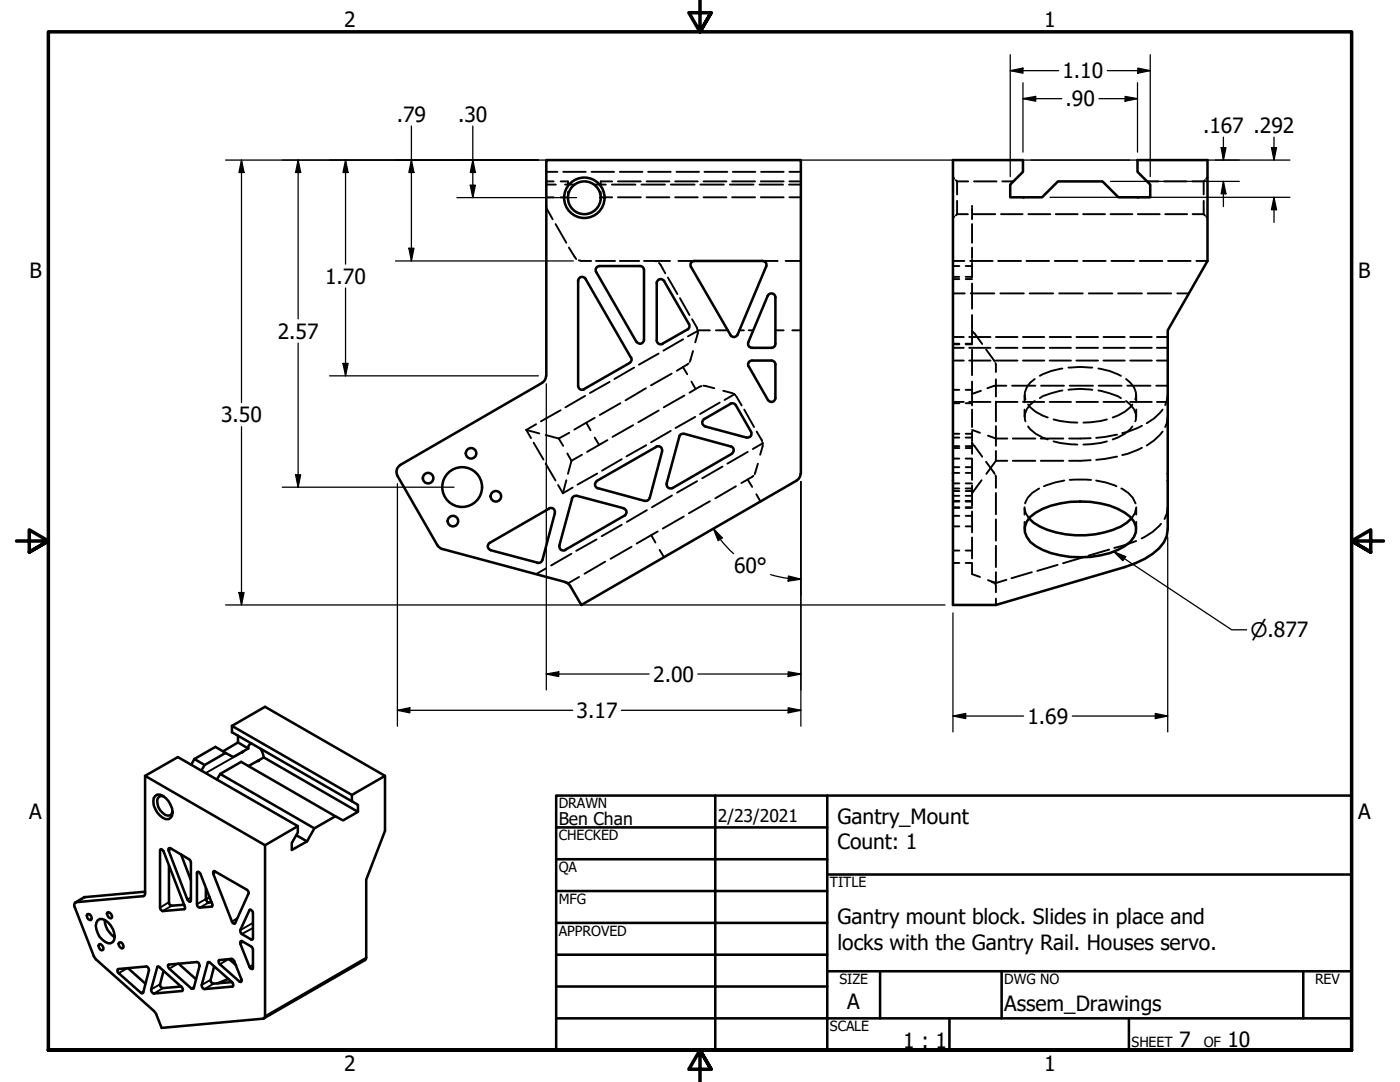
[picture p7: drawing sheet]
<svg xmlns="http://www.w3.org/2000/svg" width="279mm" height="216mm" viewBox="0 0 279 216" stroke-linecap="round" stroke-linejoin="round" font-family="sans-serif">
<!-- layer: Hidden (ANSI) -->
<g fill="none" stroke="#000" stroke-width=".38">
<path d="M109 36.2h1.5M109 36.8h1.9M109 34.3h2.3M109 39.4h1.5M111.9 36.2h1.4v1M112.4 34.3h4.5M112.8 36.8h1.9M113.3 38.3v1.1h-1.4M118 34.3h4.6M118.6 36.8h2.3M119.9 38.3v1.1h2.3M122.1 36.8h4.7"/>
<path d="M122.2 36.2h-2.3v1M123.3 36.2h4.6M123.3 39.4h4.6M123.7 34.3h4.5M128 36.8h4.7M129 36.2h4.6M129 39.4h4.6M129.3 34.3h4.6M133.9 36.8h4.7M134.7 36.2h4.6M134.7 39.4h4.6M135 34.3h4.5"/>
<path d="M139.8 36.8h4.7M140.4 36.2h4.6M140.4 39.4h4.6M140.6 34.3h4.6M145.7 36.8h4.7M146.1 36.2h4.6M146.1 39.4h4.6M146.2 34.3h4.5M151.6 36.8h4.7M151.8 36.2h4.6M151.8 39.4h4.6M151.9 34.3h4.5"/>
<path d="M157.5 36.8h2.3M157.5 36.2h2.3M157.5 34.3h2.3M157.5 39.4h2.3M190.2 35.4l.2 .2M190.8 35.9l.2 .3M191 36.2h2.2M191 36.2v2.6M194.4 36.2h4.5M200 36.2h2.2M228.9 36.2h2.3M232.3 36.2h4.5"/>
<path d="M237.9 36.2h2.3M240.2 36.2v2.6M240.5 35.9l-.3 .3M241 35.4l-.3 .2M109 41.1v.2M109.1 41.6l1.2 2.2M110.9 44.7l2.1 3.8M113.5 49.4l1.5 2.3M115.5 51.9l.5 .2h2M118.9 52.1h3.8M123.7 52.1h3.9M128.5 52.1h5.2"/>
<path d="M130.5 52.1h.5M131.5 52.5l1.3 2M133.3 55.4l1.9 3.3M135.4 52.1h3.2M135.7 59.5l1.9 3.4M152.1 52.1h3.1M156.8 52.1h3M190.2 52.1h2.3M190.2 53.1h1.3M190.2 58.5h2.3M190.2 55.7h1.3M190.2 55.2h1.3"/>
<path d="M190.4 43.2l-.2 .3M191 40.1v2.6M191 42.7l-.2 .3M191 42.7h2.2M192.7 53.1h1.3M192.7 55.7h1.3M192.7 55.2h1.3M193.6 52.1h4.5M193.7 58.5h4.7M194 51.8v.5M194 41.1v.2M194 41.6v2.2"/>
<path d="M194 44.7v3.8M194 49.4v2.1M194 52.6v2.8M194 56.6v5M194.2 42.7h4.4M199.2 52.1h4.6M199.6 58.5h4.7M199.8 42.7h4.3M204.9 52.1h4.5M205.2 42.7h4.4M205.5 58.5h4.7M210.5 52.1h4.5"/>
<path d="M210.7 42.7h4.4M211.4 58.5h4.7M216.2 52.1h4.5M216.2 42.7h4.3M217.3 58.5h4.7M221.6 42.7h4.4M221.8 52.1h4.5M223.1 58.5h4.8M227.1 42.7h4.4M227.5 52.1h4.5M229 58.5h4.7M232.5 42.7h4.4"/>
<path d="M233.1 52.1h4.5M234.9 58.5h2.4M238 42.7h2.2M238.8 52.1h2.2M240.2 40.1v2.6M240.2 42.7l.3 .3M240.7 43.2l.3 .3M116.8 79l-4 2.3M121.7 76.2l-4 2.2M126.6 73.3l-4 2.3M128.9 77.5l-4.1 2.4M131.4 70.5l-3.9 2.3"/>
<path d="M134 74.5l-4.1 2.4M136.3 73.2l.9 1.5M136.3 67.7l-3.9 2.3M136.6 78.9l-4.1 2.4M137.4 72.5l-2.3 1.5M138 76.1l.8 1.5M138.1 63.7l1 1.9M138.3 70l-.6 2.2M139.2 65.8l.1 .2M139.3 65.9h2.4M139.3 66v.2M139.3 66.4l-.6 1.9"/>
<path d="M139.3 66l-2 1.1M140 77l-2.4 1.4M140.4 77l2.2 .5M142.9 65.9h2.4M144.3 78l1.9 .5M146.4 78.5l.2 .2M146.6 78.7l.1 .1M146.6 78.7l-2 1.1M146.9 79l1.1 1.9M147.6 65.9h.9M149.4 65.9h.9M154.7 65.9h1.7"/>
<path d="M158.1 65.9h1.7M190.2 71.9h2.1M190.2 69.4h2.1M190.2 67.2h2.1M190.2 68.7h1.3M190.2 77.8h1.3M190.2 68.6h1.3M192.7 68.7h1.3M192.7 77.8h1.3M192.7 68.6h1.3M193.4 71.9h4.3M193.4 69.4h4.3"/>
<path d="M193.4 67.2h4.3M194 62.9v2.7M194 65.8v2.7M194 69.8v5.1M194 76.1v2.7M194 79v1.9M194 66l.2 .2M194.2 78.5l-.2 .2M194.3 66.4l1.7 2.2M195.8 78l-1.5 .5M196.8 69.7l1.7 2.4M198.5 77l-1.5 .5"/>
<path d="M198.6 77h2.3M198.7 72.5l.1 1.7M198.7 77l.1 .2M198.8 75.7v3.4M198.8 71.9h4.3M198.8 69.4h4.3M198.8 67.2h4.3M202 77h4.6M204.2 71.9h4.2M204.2 69.4h4.2M204.2 67.2h4.2M204.5 78.8v1.5"/>
<path d="M206.5 75.6a3.6 3.6 0 0 0-1.8 4.1M207.8 77h4.5M209.5 71.9h4.2M209.5 69.4h4.2M209.5 67.2h4.2M212 77.9a14.9 14.9 0 0 0-4.5 1.5M212 73.5a12.8 12.8 0 0 0-4.5 1.5M213.2 77.8a15 15 0 0 1 4.8 0M213.2 73.3l2.4-.1 2.4 .1M213.5 77h4.6M214.8 71.9h4.3M214.8 69.4h4.3"/>
<path d="M214.8 67.2h4.3M219.2 77.9a14.9 14.9 0 0 1 4.5 1.5M219.2 73.5a12.8 12.8 0 0 1 4.5 1.5M219.3 77h4.5M220.2 71.9h4.3M220.2 69.4h4.3M220.2 67.2h4.3M224.7 75.6a3.6 3.6 0 0 1 1.9 4.1M225 77h4.6M225.6 71.9h4.3M225.6 69.4h4.3M225.6 67.2h4.3"/>
<path d="M226.8 78.8v1.5M230.8 77h2.2M230.9 71.9h2.1M230.9 69.4h2.1M230.9 67.2h2.1M233 78.8l-.1 1.2-.4 .8M105 85.8l1 1.6M105 85.8l2.6 .7M106.5 88.3l2 3.4M107 84.6l-2 1.2M108.9 92.5l2 3.4M108.9 86.8l2.6 .7"/>
<path d="M111.4 96.8l.9 1.6M111.5 87.5l.9 1.5M111.9 81.9l-4 2.2M113 95.8l-.7 2.6M113.2 90.5l.8 1.4M113.6 86.4l-2.1 1.1M114 91.9l-.7 2.7M114.3 97.3l-2 1.1M116.1 90.7l-2.1 1.2M117 84.4l.9 1.5M118.7 83.4l-4.1 2.3M118.7 87.3l.9 1.5"/>
<path d="M119.2 94.5l-3.9 2.2M121.2 87.8l-4 2.4M123.8 80.5l-4.1 2.3M124.1 91.6l-4 2.3M126.4 84.8l-4.2 2.4M129 88.8l-4 2.3M131.4 81.9l-4 2.4M133.9 86l-4 2.3M134.1 98.9l-4 2.3M138.7 83.2l-3.9 2.2M139.1 96l-4 2.3M143.6 80.3l-3.9 2.3"/>
<path d="M144.2 93.1l-4.1 2.3M146.9 97l-4.2 2.4M148.5 81.7l2 3.5M149.2 90.2l-4 2.3M149.2 95.7l.9 1.5M150.4 94.9l-2.4 1.5M150.9 98.6l.9 1.5M151 86.1l1.1 1.9M151.3 92.5l-.7 2.1M152.1 88.3l.1 .2M152.2 88.5v.1M152.2 88.8l-.5 1.9"/>
<path d="M152.2 88.5l-2 1.1M190.2 93.2h1.3M190.2 80.2h2.1M190.2 99.9h1.3M190.2 89h1.3M190.2 87.3h1.3M190.2 80.5h1.3M190.2 98.9h1.3M190.2 97.5h1.3M190.2 86.6h1.3M190.2 96.5h1.3M190.2 94.4h1.3"/>
<path d="M190.2 98h1.3M190.2 91.5h1.3M190.2 89.4h1.3M192.7 93.2h1.3M192.7 99.9h1.3M192.7 89h1.3M192.7 87.3h1.3M192.7 80.5h1.3M192.7 98.9h1.3M192.7 97.5h1.3M192.7 86.6h1.3M192.7 96.5h1.3"/>
<path d="M192.7 94.4h1.3M192.7 98h1.3M192.7 91.5h1.3M192.7 89.4h1.3M193.4 80.2h4.3M194 81.7v3.5M194 86.1v1.9M194 88.3v2.3M194 91.6v4.2M194 96.8v4.2M194 88.5l.2 .1M194 85.8l1.6 .6"/>
<path d="M194.3 88.8l1.7 2.3M195.9 95.8l-1.9 2.6M196.8 92.1l1.7 2.5M197.2 86.9l1.6 .6h2.2M198.7 94.9l.1 2.4M198.8 80.1v4M198.8 85v4M198.8 90v1.9M198.8 98.4v4.2M198.8 91.9l-2 2.7M198.8 91.9h2.2M198.8 80.2h4.3"/>
<path d="M202.1 91.9h4.5M202.1 87.5h4.5M204.2 80.2h4.2M204.5 81.7v1.5M205.2 85.1a7.5 7.5 0 0 0 3.9 2.6M205.2 80.7a7.5 7.5 0 0 0 3.9 2.6M206.5 80a3.6 3.6 0 0 0-1.8 4.1M207.4 97.5a5.1 5.1 0 0 0-2.8 3M207.7 91.9h4.5M207.7 87.5h4.5M209.5 80.2h4.2M210.2 88.1l1.4 .3 3.4 .3"/>
<path d="M210.2 83.7l1.4 .3 3.4 .3M212.4 95.9l-1.8 .4-2.3 .7M213.5 95.8h4.2M214.8 80.2h4.3M217.7 91.8l-4.3 .1M217.7 87.4l-4.3 .1M218.8 95.9l1.9 .4 2.1 .7M220.2 80.2h4.3M220.9 88.1l-1.3 .3-3.4 .3M220.9 83.7l-1.3 .3-3.4 .3M222.9 86.7l-4.1 .7M222.9 91.1l-4.1 .7"/>
<path d="M223.8 97.5a5.4 5.4 0 0 1 2.8 3M224.7 80a3.6 3.6 0 0 1 1.9 4.1M225.6 80.2h4.3M226 85.1a7.5 7.5 0 0 1-3.9 2.6M226 80.7a7.5 7.5 0 0 1-3.9 2.6M226.8 81.7v1.5M227.9 85l-2.9 1.2-1 .2M227.9 89.3l-2.9 1.3-1 .2M230.9 80.2h2.1M232 81.7l-1.7 1.8-1.4 1M232 86.1l-1.7 1.8-1.4 1M233 83.2l-.1 1.3-.4 .7"/>
<path d="M109 113.4l-2 1.2M112.8 116.1l.3 .1M114 110.5l-4 2.3M115.6 115.1l-2.1 1.2h-.2M119.1 107.6l-4.1 2.3M120.8 112.1l-4.2 2.4M124.1 104.7l-4 2.3M126 109.1l-4.1 2.4M129.1 101.8l-4 2.3M130 106.8l.8 1.5M131.3 106l-4.2 2.5M131.6 109.7l.9 1.5"/>
<path d="M136.5 103.1l-4.2 2.4M141.7 100l-4.2 2.4M190.2 101.2h1.3M190.2 101.3h1.3M190.2 112.3h1.3M190.2 109.9h1.3M190.2 100.1h1.3M190.2 105h1.3M190.2 102.9h1.3M192.7 101.2h1.3M192.7 101.3h1.3M192.7 112.3h1.3"/>
<path d="M192.7 109.9h1.3M192.7 100.1h1.3M192.7 105h1.3M192.7 102.9h1.3M194 102v4.2M194 107.3v4.1M194 112.5v2.1l1.6 .5M197.2 115.8l1.6 .5M198.2 116.2l-.2-.1 .4 .2M198.5 116.3h.3M198.6 116.5l.2 1.7M198.8 103.6v4.3"/>
<path d="M198.8 108.9v4.3M198.8 114.2v2.1M198.8 119.4v1.3M200.9 115.7l-2.1 .6M204.5 101.5l.2 .9 .7 1M204.5 101.2v1.5M204.5 104.1v1.5M205.9 114.2l-4 1.2M211.1 112.7l-4.1 1.2M216.2 111.2l-4 1.2M221.4 109.7l-4.2 1.2M226.7 101.5l-.2 .9-.7 1"/>
<path d="M226.8 107.9l-4.4 1.4M226.8 101.2v1.5M226.8 104.1v1.5M231.7 104.5a10.9 10.9 0 0 1-3.9 2.9M233 101.2l-.1 1.3-.5 1.1"/>
</g>
<g fill="#000">
<circle cx="113.3" cy="39.4" r=".19"/>
<circle cx="119.9" cy="39.4" r=".19"/>
<circle cx="204.2" cy="39.4" r=".19"/>
<circle cx="227" cy="39.4" r=".19"/>
</g>
<!-- layer: Visible (ANSI) -->
<g fill="none" stroke="#000" stroke-width=".51">
<path d="M190.2 31.9h14v2.4l-2.6 2.5v2.6h6.4l3.1-3.2h8.9l3.2 3.2h6.4v-2.6l-2.6-2.5v-2.4h14v20.2l-8 13.8v39.7a6.1 6.1 0 0 1-2.9 4.9l-1.6 1-4 1.7-25.7 7.5h-8.6zM119.7 53.1a.79 .79 0 0 0-.7 1.2l8 13.9M119.7 53.1h8M127.7 53.1a.79 .79 0 0 1 .8 .8M128.5 53.8v14a.79 .79 0 0 1-.6 .8 .79 .79 0 0 1-.9-.4M131.1 56.5v11.4M132.5 56.1l5 8.5M132.5 56.1a.79 .79 0 0 0-.8-.4 .79 .79 0 0 0-.6 .8M137.9 53.3l7.9 13.5a.79 .79 0 0 0 .7 .4 .79 .79 0 0 0 .7-.4M152.1 52.1h-13.5a.79 .79 0 0 0-.7 1.2M152.2 52.1a.79 .79 0 0 1 .7 1.1M152.9 53.1l-5.7 13.7"/>
<path d="M153.2 59a.79 .79 0 0 1 .9-.4 .79 .79 0 0 1 .6 .7v9.3a.79 .79 0 0 1-.7 .8M153.2 59l-3.8 9.3M108.2 76.4l-28.3 16.4M109 75a1.56 1.56 0 0 1-.8 1.4M109 75v-43.1h50.8v62.6M125.6 72.5l-9.1 5.2M125.9 71.4l-9-15.8a.79 .79 0 0 0-.9-.3 .79 .79 0 0 0-.6 .7v21a.79 .79 0 0 0 1.2 .7M125.9 71.3a.79 .79 0 0 1-.2 1.1M131.1 67.9a.79 .79 0 0 0 1.2 .7M137.2 65.7l-5 2.9M137.5 64.7a.79 .79 0 0 1-.3 1M149.3 68.3a.79 .79 0 0 0 .8 1.1"/>
<path d="M149.4 73.1l3.8 6.7M150.1 69.4h3.8M150.1 71.9a.79 .79 0 0 0-.7 1.2M150.1 71.9h3.8M154 71.9a.79 .79 0 0 1 .7 .8M154.7 72.7v6.7M154.7 79.4a.79 .79 0 0 1-.5 .8 .79 .79 0 0 1-.9-.4M79.3 94.9l8 13.9 .4 .5 .6 .2M79.9 92.8a1.56 1.56 0 0 0-.6 2.1M114.1 99.5a.79 .79 0 0 1 1-.5l9.4 2.4M114.2 99.5l-2.6 9.3M119.1 96a.79 .79 0 0 0-.3 .8 .79 .79 0 0 0 .5 .6"/>
<path d="M119.3 97.4l9.4 2.5a.79 .79 0 0 0 .9-.5M131 89.1a.79 .79 0 0 1 .8 .1 .79 .79 0 0 1 .3 .8M131 89.2l-11.9 6.7M132.1 90l-2.4 9.4M133.1 96.5a.79 .79 0 0 0 .2 .8 .79 .79 0 0 0 .9 .1M135.5 87.1a.79 .79 0 0 1 1-.5l9.4 2.5M135.6 87.1l-2.6 9.4M140.7 85.1l8.3 2.2M145.7 80.6a.79 .79 0 0 1 1.1 .3M145.8 80.6l-5.3 3a.79 .79 0 0 0-.3 .8 .79 .79 0 0 0 .5 .7M145.8 89.1a.79 .79 0 0 1 .6 .6 .79 .79 0 0 1-.4 .8M146 90.6l-11.8 6.8"/>
<path d="M146.9 80.9l3 5.2a.79 .79 0 0 1-.1 .9 .79 .79 0 0 1-.8 .3M159 95.9l-43 24.8-2.2-3.8M159.8 94.5a1.56 1.56 0 0 1-.8 1.4M88.3 109.5l24.5 6.6M97.9 109.8l9.4 2.5M108.2 111.7a.79 .79 0 0 1-.9 .6M109.6 101.5a.79 .79 0 0 1 .8 0 .79 .79 0 0 1 .3 .8M109.6 101.5l-11.9 6.8a.79 .79 0 0 0-.3 .8 .79 .79 0 0 0 .5 .7M110.7 102.4l-2.4 9.3M111.7 108.9a.79 .79 0 0 0 .2 .8 .79 .79 0 0 0 .9 0M112.8 116.2l.6 .3 .4 .4M124.4 101.4a.79 .79 0 0 1 .6 .7 .79 .79 0 0 1-.4 .8l-11.8 6.8"/>
<path d="M205.4 103.4a10.5 10.5 0 0 0 5.4 2.8 19.6 19.6 0 0 0 12.8-1.1l1.3-.8 .9-.9M205.6 103.1a15.1 15.1 0 0 1 10-3 14.7 14.7 0 0 1 10 3 3.2 3.2 0 0 1 0 5 14.7 14.7 0 0 1-10 3.1 15.1 15.1 0 0 1-10-3.1 3.4 3.4 0 0 1 0-5zM29 154.8l23.9 13.9-.1 34.3-.3 .3-20.2 1.8-1.1-2.7-.5-.7-11.8-10.6-4-10.1a.68 .68 0 0 1 .3-1l13.4-1.2 .3-.2zM29 154.8l6.5-3.7 23.9 13.7M31 158.8a1.48 1.48 0 0 1 2.1 .5 4.1 4.1 0 0 1 1.3 3.5 1.12 1.12 0 0 1-1.9 .4 4.1 4.1 0 0 1-1.8-3.9zM32.7 158.9a.89 .89 0 0 0-1.3 .9 2.96 2.96 0 0 0 2.1 3l.5-.1 .3-.3 .1-.5M38.8 151.4l2 1.3M43.3 155.5l.6-1.1 4.2-2.4 18.8 10.9M43.9 154.4l18.8 10.9M45 150.2l-2-1.2-4.2 2.4-.6 1.2M46.3 144.8l6.6-3.8 23.9 13.8v11l-3.7 9.7-.1 15.9-20.4 11.8M46.3 144.8v1.3l23.9 13.8"/>
<path d="M46.3 144.8l23.9 13.8M47.5 146.8v1.3l-3 1.8M47.5 148.1l2 1.3M49.5 149.4l-3 1.7-1.5-.9-4.2 2.5-.6 1M50.2 148.3l-.6 .5-.1 .6M52 149.4l.6 1.7M52.6 151.1l-3 1.7M52.6 151.1l18.8 10.9M70.2 158.6v1.3l1.2 .7v1.4l-2.9 1.7-1.6-.8-4.2 2.4-1.4 2.6-3.1 1.7v-1.4l1.2-2.1v-1.3M76.8 154.8l-6.6 3.8M29 177.9l-12.2 1.1-1.8 1.1M32 169.5l.2-.1 .4 .5 4.3 11 .1 .3-.2 .2-4.4 .4-.4-.4z"/>
<path d="M33.7 169.2h.3l3.7 2.2 .3 .4v8.1l-.2 .1-.4-.5-3.7-9.8-.1-.3zM33.7 172.7l.1 7.7 .5 .3 2.5-.2M36.1 170.5l2 5.1M39.4 174l.2-.1 .4 .5 2.4 6v.3l-.2 .2-2.3 .2-.5-.3zM41.1 177.2v2.2l.1 .3 .2 .3h.8M41.8 179l-.7 .5M42.7 173.8l6.6 3.7 .4 .6-2.9 6.2-.4-.2-.1-.2-3.8-9.6zM59.2 166.7l2.1 1.2M59.4 164.8l-6.5 3.9M17.4 182.4h.2a.8 .8 0 0 1 .6 1.2 .79 .79 0 0 1-.8-1.2zM19.5 183.6a1.48 1.48 0 0 1 2.1 .5 3.2 3.2 0 0 1 .9 3.9 1.48 1.48 0 0 1-2.1-.5 3.8 3.8 0 0 1-1.2-3.4zM19.7 188.5l.2-.2a1.05 1.05 0 0 1 .7 1.1l-.2 .2a.79 .79 0 0 1-.7-1.1z"/>
<path d="M20.9 183.6a4.3 4.3 0 0 0 2 3.4M21.5 182.1a.77 .77 0 0 1 .7 .3 .77 .77 0 0 1 0 .9 .88 .88 0 0 1-.7-1.2zM23.4 193.5l.2-.1 5.6-.6a.7 .7 0 0 1 .5 .9l-1.1 4.4-.3 .1-4.6-4-.2-.2zM23.7 188.1l.3-.1a.82 .82 0 0 1 .5 1.2 .84 .84 0 0 1-.8-1.1zM25.5 193.2l3.5 3.1M31.4 192.8l.4 .2 4.4 3.9 .3 .5-.2 .3-5.6 .5a.77 .77 0 0 1-.5-.8zM32.6 193.7l-.7 2.7a.66 .66 0 0 0 .6 .8l3.7-.4M33.5 192.5l5.8-.5a.7 .7 0 0 1 .5 .8l-1.1 4.4-.3 .1-4.6-4-.2-.3zM35.6 192.3l3.5 3.1M41.5 192l.4 .1 4.4 3.9a.63 .63 0 0 1 .1 .8l-5.6 .6a.77 .77 0 0 1-.5-.9zM42.7 192.8l-.7 2.7a.66 .66 0 0 0 .6 .8l3.7-.3M43.6 191.6l2.8-.2 .3 .4 1.5 3.7-.1 .4-.3-.1-3.9-3.4-.2-.2z"/>
<path d="M45.6 195.3l-2.2 .9M45.7 191.4l1.4 1.2M48.1 187.8l2 1 .3 .4v4.2l-.4-.2-.2-.3-1.9-4.6zM49.8 181.6l.1-.1 .3 .1 .3 .6v5.1l-.2 .2-2-1.1-.4-.5v-.3z"/>
<circle cx="116.6" cy="39.5" r="4"/>
<circle cx="116.6" cy="39.5" r="3.3"/>
<circle cx="85.4" cy="95.4" r="1.05"/>
<circle cx="92.2" cy="97.2" r="4"/>
<circle cx="94" cy="90.5" r="1.05"/>
<circle cx="99" cy="99" r="1.05"/>
<circle cx="90.4" cy="104" r="1.05"/>
</g>
<g fill="#000">
<circle cx="48.3" cy="150.1" r=".25"/>
<circle cx="51.4" cy="151.8" r=".25"/>
</g>
<!-- layer: Visible Narrow (ANSI) -->
<g fill="none" stroke="#000" stroke-width=".38">
<path d="M48.3 150.1l-7.2 4.1M17 179l-1.8 1M28.8 178.7l-.2 .1M32.3 169.5l-.4 .2M34.2 169.4l-.5 .3M38.1 179.1l-.7 .4M39.7 174l-.4 .2M41.1 179.4l-1.8 1M43.1 174l-.6 .3M25.5 193.2l-1.8 1M28.6 197.8l-.5 .3M31.6 192.8l-.2 .2"/>
<path d="M31.9 196.4l-1.7 1M32.5 197.2l-1.8 1M33.7 180l-1.8 1.1M34.3 180.7l-1.9 1.1M35.5 192.3l-1.7 1M36.4 197.7h-.1M36.9 181.4h-.1M38.7 196.9l-.5 .3M41.7 180.1l-1.8 1M41.7 192l-.2 .1M42 195.5l-1.7 1M42.4 180.8l-.2 .1"/>
<path d="M42.6 196.3l-1.8 1.1M45.6 191.4l-1.7 1M46.5 196.7l-.1 .1M47.4 183.2l-1.1 .7M48.2 195.6l-.4 .2M48.5 188l-.6 .3M50 181.5l-.2 .1M50.5 192.5l-.7 .4M50.5 187.3l-.4 .2M50.5 185.2l-2.2 1.2M50.5 184.1l-2.6 1.5M73.1 191.1l-20.2 11.7"/>
</g>
<!-- layer: Border (ANSI) -->
<path d="M139.7 0v6.3l-2.2-3.8h4.4l-2.2 3.8 2.2-3.8M3.3 107.9h6.4l-3.9-2.2v4.5l3.9-2.3-3.9 2.3M276.1 107.9h-6.4l3.9-2.2v4.5l-3.9-2.3 3.9 2.3M9.7 209.5v-203.2h260v203.2h-260h260M141.9 213.4l-2.2-3.9 2.2 3.9h-4.4l2.2-3.9v6.4" fill="none" stroke="#000" stroke-width=".7"/>
<!-- layer: Title (ANSI) -->
<g fill="none" stroke="#000" stroke-width=".51">
<path d="M111 158.8h158.7v50.7h-158.7zM142.7 158.8v50.7M165.1 158.8v50.7M111 165.1h54.1M111 171.4h54.1M111 177.8h54.1M165.1 174.5h104.6M111 184.1h54.1M111 190.5h54.1M111 196.8h54.1M165.1 193.8h104.6M175.6 193.8v9.4"/>
<path d="M199.9 193.8v9.4M260.1 193.8v9.4M111 203.2h158.7M189.5 203.2v6.3M225.3 203.2v6.3"/>
</g>
<!-- layer: Dimension (ANSI) -->
<g fill="none" stroke="#000" stroke-width=".25">
<path d="M201.6 14.1l2.6-.5v1zM201.6 14.1h9.7M201.6 10.9v24.3M204.2 19.7l2.5-.5v1zM204.2 19.7h7.7M204.2 16.5v13.9M219.3 19.7h7.7M221 14.1h8.6M224.5 19.2l2.5 .5-2.5 .5zM227 16.5v13.9M227.1 13.6l2.5 .5-2.5 .5zM229.6 10.9v24.3"/>
<path d="M45 31.9h212.4M48.2 31.9l.5 2.5h-1zM48.2 31.9v48.4M59.5 31.9l.5 2.5h-1zM59.5 31.9v31.7M69 31.9l.5 2.5h-1zM69 31.9v20.8M82.1 31.9l.5 2.5h-1zM82.1 25.1v27M91.2 39.4h23.9M93.9 37h1l-.5 2.4zM94.4 31.9l.5 2.5h-1z"/>
<path d="M94.4 25.1v14.3M209.5 39.4h47.9M221.6 36.2h25.7M243.7 29.5h1l-.5 2.4zM244.2 36.2l.5 2.5h-1zM244.2 27.4v4.5M244.2 36.2v5M253.7 29.5h1.1l-.5 2.4zM254.3 39.4l.5 2.4h-1.1zM254.3 27.4v4.5M254.3 39.4v5M69 57.5v17.5"/>
<path d="M78.9 52.1h35.5M81.6 49.5h1l-.5 2.6zM59.5 68.5v28.7M65.8 75h41.6M68.5 72.5h1l-.5 2.5zM109 76.6v61.1M48.2 85.2v35.5M56.3 97.2h34.3M59 94.7h1l-.5 2.5zM79.3 96.5v48.4M159.8 96.1v48.8M47.7 118.2h1l-.5 2.5z"/>
<path d="M142.4 105.5l1.7 1.8-.8 .6zM142.4 105.5l1.7 2.6 2.3 2.4M153.8 114.7l3.5 .7M157.3 115.4l2.5 .2M157.4 114.9l2.4 .7-2.5 .4zM222.3 110.1l2.4 1-.6 .8zM222.3 110.1l23.5 15.6h3M233 107.2v38.8M45 120.7h143.6M109 134.5l2.5-.5v1zM109 134.5h20.5M139.3 134.5h20.5"/>
<path d="M157.3 134l2.5 .5-2.5 .5zM190.2 122.3v23.7M79.3 141.7l2.5-.5v1zM79.3 141.7h35M124 141.7h35.8M157.3 141.2l2.5 .5-2.5 .5zM190.2 142.9l2.5-.5v1zM190.2 142.9h14.1M214 142.9h19M230.6 142.4l2.4 .5-2.4 .5z"/>
</g>
<g fill="#000">
<path d="M201.6 14.1l2.6-.5v1z" fill-rule="evenodd"/>
<path d="M204.2 19.7l2.5-.5v1z" fill-rule="evenodd"/>
<path d="M227.1 13.6l2.5 .5-2.5 .5z" fill-rule="evenodd"/>
<path d="M48.2 31.9l.5 2.5h-1z" fill-rule="evenodd"/>
<path d="M59.5 31.9l.5 2.5h-1z" fill-rule="evenodd"/>
<path d="M69 31.9l.5 2.5h-1z" fill-rule="evenodd"/>
<path d="M82.1 31.9l.5 2.5h-1z" fill-rule="evenodd"/>
<path d="M93.9 37h1l-.5 2.4z" fill-rule="evenodd"/>
<path d="M94.4 31.9l.5 2.5h-1z" fill-rule="evenodd"/>
<path d="M224.5 19.2l2.5 .5-2.5 .5z" fill-rule="evenodd"/>
<path d="M243.7 29.5h1l-.5 2.4z" fill-rule="evenodd"/>
<path d="M244.2 36.2l.5 2.5h-1z" fill-rule="evenodd"/>
<path d="M253.7 29.5h1.1l-.5 2.4z" fill-rule="evenodd"/>
<path d="M81.6 49.5h1l-.5 2.6z" fill-rule="evenodd"/>
<path d="M254.3 39.4l.5 2.4h-1.1z" fill-rule="evenodd"/>
<path d="M68.5 72.5h1l-.5 2.5z" fill-rule="evenodd"/>
<path d="M59 94.7h1l-.5 2.5z" fill-rule="evenodd"/>
<path d="M47.7 118.2h1l-.5 2.5z" fill-rule="evenodd"/>
<path d="M142.4 105.5l1.7 1.8-.8 .6z" fill-rule="evenodd"/>
<path d="M157.4 114.9l2.4 .7-2.5 .4z" fill-rule="evenodd"/>
<path d="M222.3 110.1l2.4 1-.6 .8z" fill-rule="evenodd"/>
<path d="M109 134.5l2.5-.5v1z" fill-rule="evenodd"/>
<path d="M157.3 134l2.5 .5-2.5 .5z" fill-rule="evenodd"/>
<path d="M79.3 141.7l2.5-.5v1z" fill-rule="evenodd"/>
<path d="M157.3 141.2l2.5 .5-2.5 .5z" fill-rule="evenodd"/>
<path d="M190.2 142.9l2.5-.5v1z" fill-rule="evenodd"/>
<path d="M230.6 142.4l2.4 .5-2.4 .5z" fill-rule="evenodd"/>
</g>
<g font-size="4.2">
<text x="68.7" y="5.3">2</text>
<text x="208.4" y="5.3">1</text>
<text x="212" y="15.6">1.10</text>
<text x="212.7" y="21.2">.90</text>
<text x="79.2" y="24.3">.79</text>
<text x="91.4" y="24.3">.30</text>
<text x="240.1" y="26.5">.167 .292</text>
<text x="5.9" y="55.5">B</text>
<text x="64.9" y="56.6">1.70</text>
<text x="271.1" y="55.5">B</text>
<text x="55.4" y="67.6">2.57</text>
<text x="44.1" y="84.3">3.50</text>
<text x="146.5" y="114.4">60°</text>
<text x="130.4" y="136">2.00</text>
<text x="115.1" y="143.3">3.17</text>
<text x="205" y="144.4">1.69</text>
<text x="5.8" y="163.4">A</text>
<text x="167.1" y="164.4">Gantry_Mount</text>
<text x="271" y="163.4">A</text>
<text x="167.1" y="169.4">Count: 1</text>
<text x="167.1" y="184.5">Gantry mount block. Slides in place and</text>
<text x="167.1" y="189.5">locks with the Gantry Rail. Houses servo.</text>
<text x="169.1" y="201.3">A</text>
<text x="200.4" y="201.8">Assem_Drawings</text>
<text x="180.3" y="209">1 : 1</text>
<text x="235.3" y="209">7</text>
<text x="245" y="209">10</text>
<text x="68.7" y="213.6">2</text>
<text x="208.4" y="213.6">1</text>
</g>
<text font-size="4" x="249.6" y="127.2">⌀.877</text>
<g font-size="3.5">
<text x="111.5" y="164.5">Ben Chan</text>
<text x="143.3" y="164">2/23/2021</text>
</g>
<g font-size="2.8">
<text x="111.5" y="161.3">DRAWN</text>
<text x="111.5" y="167.7">CHECKED</text>
<text x="111.5" y="174.1">QA</text>
<text x="165.6" y="177">TITLE</text>
<text x="111.5" y="180.4">MFG</text>
<text x="111.5" y="186.8">APPROVED</text>
<text x="167.5" y="196.4">SIZE</text>
<text x="200.4" y="196.4">DWG NO</text>
<text x="262.4" y="196.3">REV</text>
<text x="165.6" y="205.8">SCALE</text>
<text x="225.8" y="209">SHEET</text>
<text x="240.2" y="209">OF</text>
</g>
</svg>
